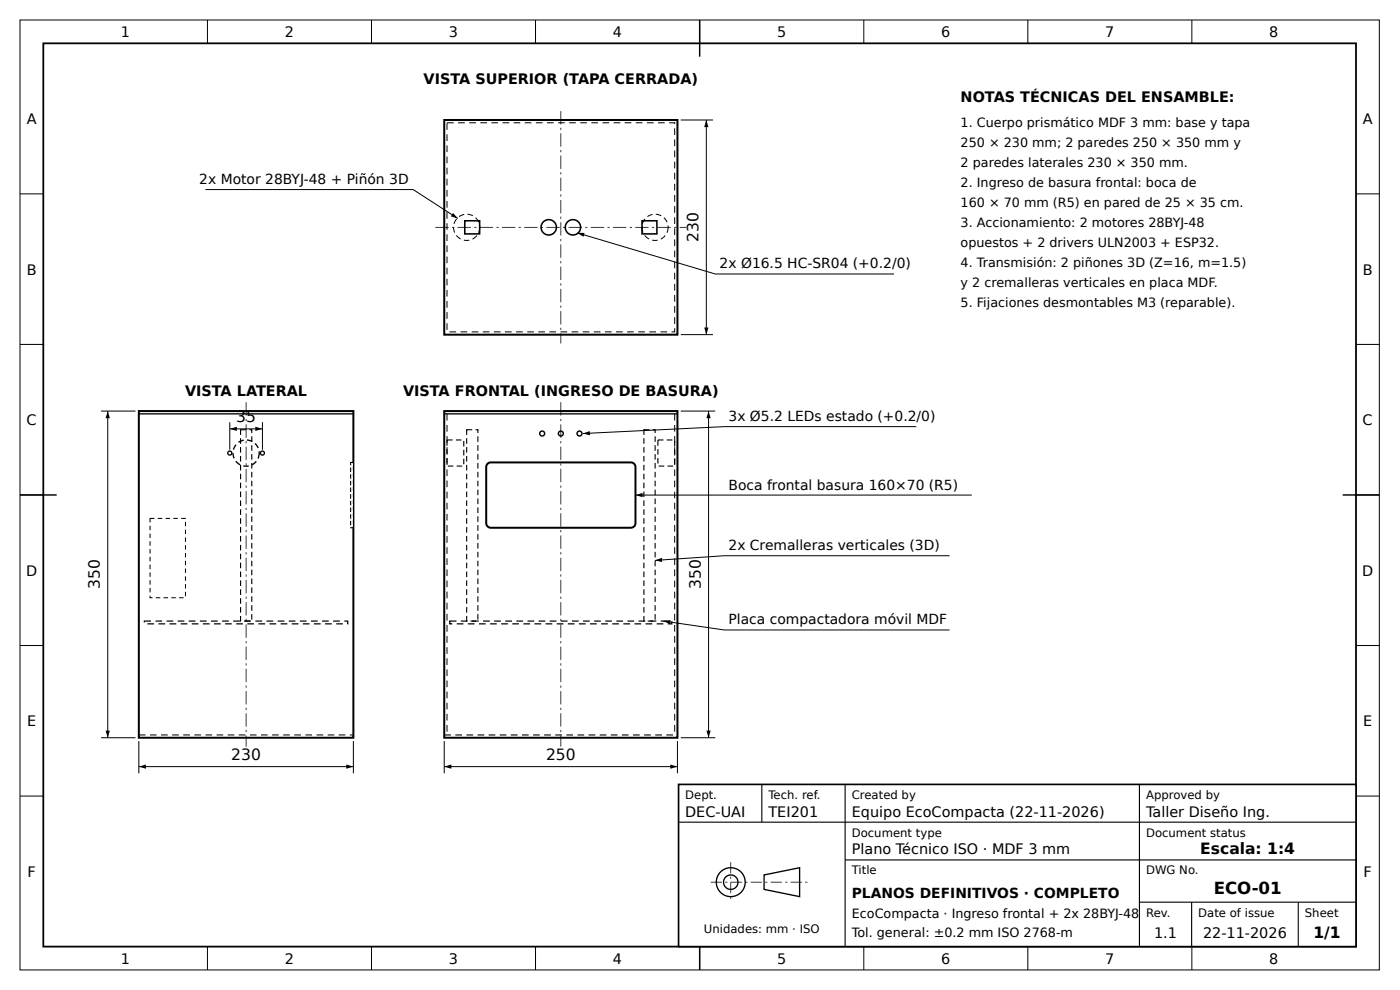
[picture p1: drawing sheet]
<svg xmlns="http://www.w3.org/2000/svg" width="420mm" height="297mm" viewBox="0 0 420 297" stroke-linecap="round" stroke-linejoin="round" font-family="sans-serif">
<g fill="none" stroke="#000" stroke-width=".3">
<path d="M6 6h408v285h-408zM62.3 6v7M111.5 6v7M160.7 6v7M210 6v7M259.3 6v7M308.5 6v7M357.7 6v7M6 58.2h7M407 58.2h7M6 103.3h7M407 103.3h7"/>
<path d="M6 148.5h7M407 148.5h7M6 193.7h7M407 193.7h7M6 238.8h7M407 238.8h7M62.3 284v7M111.5 284v7M160.7 284v7M210 284v7M259.3 284v7M308.5 284v7"/>
<path d="M357.7 284v7"/>
</g>
<path d="M13 13h394v271h-394z" fill="none" stroke="#000" stroke-width=".53"/>
<path d="M210 6v11M6 148.5h11M403 148.5h11M210 280v11" fill="none" stroke="#000" stroke-width=".43"/>
<path d="M203.7 235.3h203.3v48.7h-203.3z" fill="#fff"/>
<path d="M203.7 235.3h203.3v48.7h-203.3z" fill="none" stroke="#000" stroke-width=".5"/>
<path d="M228.7 235.3v11.4M253.7 235.3v48.7M342 235.3v48.7M203.7 246.7h203.3M253.7 258h153.3M342 270.7h65M357.7 270.7v13.3M389.7 270.7v13.3" fill="none" stroke="#000" stroke-width=".33"/>
<g fill="none" stroke="#000" stroke-width=".4">
<path d="M41.7 124.2h64.4M133.3 124.2h70M229.3 262.5l10.7-2.2v8.7l-10.7-2.2z"/>
<circle cx="219.3" cy="264.7" r="4.3"/>
<circle cx="219.3" cy="264.7" r="2.17"/>
</g>
<g fill="#000">
<path d="M212 36l.6 2.1h-1.2zM136 63.8l1.4 1.7-2.1-.6zM173.3 69.9h2.2l-.3 1.2zM211.4 98.3h1.2l-.6 2.1zM174.9 130.1l2.1-.8 .1 1.3zM212.7 123.3l.6 2.2h-1.3zM190.7 148.5l2.2-.6v1.3zM196.6 168.1l2.1-.8 .1 1.3zM199.1 186.3l2.2-.3-.1 1.3zM212 219.2h1.3l-.6 2.1zM133.3 230l2.2-.6v1.2zM201.2 229.4l2.1 .6-2.1 .6z"/>
<path d="M137.5 36.7h2v.3h-2zM140.8 36.7h2v.3h-2zM144.2 36.7h2v.3h-2zM147.5 36.7h2v.3h-2zM150.8 36.7h2v.3h-2zM154.2 36.7h2v.3h-2zM157.5 36.7h2v.3h-2zM160.8 36.7h2v.3h-2zM164.2 36.7h2v.3h-2zM167.5 36.7h2v.3h-2zM170.8 36.7h2v.3h-2zM174.2 36.7h2v.3h-2zM177.5 36.7h2v.3h-2zM180.8 36.7h2v.3h-2zM184.2 36.7h2v.3h-2zM187.5 36.7h2v.3h-2zM190.8 36.7h2v.3h-2zM194.2 36.7h2v.3h-2zM197.5 36.7h2v.3h-2zM200.8 36.7h1.8v.5h-.3l.2-.4-1.7 .2zM202.3 38.5h.3v2h-.3zM202.3 41.8h.3v2h-.3zM202.3 45.2h.3v2h-.3zM202.3 48.5h.3v2h-.3zM202.3 51.8h.3v2h-.3zM202.3 55.2h.3v2h-.3zM202.3 58.5h.3v2h-.3zM202.3 61.8h.3v2h-.3zM202.3 65.2h.3v2h-.3zM202.3 68.5h.3v2h-.3zM202.3 71.8h.3v2h-.3zM202.3 75.2h.3v2h-.3zM202.3 78.5h.3v2h-.3zM202.3 81.8h.3v2h-.3zM202.3 85.2h.3v2h-.3zM202.3 88.5h.3v2h-.3zM202.3 91.8h.3v2h-.3zM202.3 95.2h.3v2h-.3zM202.3 98.5h.3v1.2h-1v-.3l.9 .2zM198.2 99.4h2v.3h-2zM194.9 99.4h2v.3h-2zM191.6 99.4h2v.3h-2zM188.2 99.4h2v.3h-2zM184.9 99.4h2v.3h-2zM181.6 99.4h2v.3h-2zM178.2 99.4h2v.3h-2zM174.9 99.4h2v.3h-2zM171.6 99.4h2v.3h-2zM168.2 99.4h2v.3h-2zM164.9 99.4h2v.3h-2zM161.6 99.4h2v.3h-2zM158.2 99.4h2v.3h-2zM154.9 99.4h2v.3h-2zM151.6 99.4h2v.3h-2zM148.2 99.4h2v.3h-2zM144.9 99.4h2v.3h-2zM141.6 99.4h2v.3h-2zM138.2 99.4h2v.3h-2zM134.9 99.4h2v.3h-2zM134 97h.3v2h-.3zM134 93.6h.3v2h-.3zM134 90.3h.3v2h-.3zM134 87h.3v2h-.3zM134 83.6h.3v2h-.3zM134 80.3h.3v2h-.3zM134 77h.3v2h-.3zM134 73.6h.3v2h-.3zM134 70.3h.3v2h-.3zM134 67h.3v2h-.3zM134 63.6h.3v2h-.3zM134 60.3h.3v2h-.3zM134 57h.3v2h-.3zM134 53.6h.3v2h-.3zM134 50.3h.3v2h-.3zM134 47h.3v2h-.3zM134 43.6h.3v2h-.3zM134 40.3h.3v2h-.3zM134 37h.3v2h-.3zM134.2 36.7h2v.3h-2z"/>
<path d="M168.2 33.3h.2v4h-.2zM168.2 38.3h.2v.7h-.2zM168.2 40h.2v4h-.2zM168.2 45h.2v.7h-.2zM168.2 46.7h.2v4h-.2zM168.2 51.7h.2v.6h-.2zM168.2 53.3h.2v4h-.2zM168.2 58.3h.2v.7h-.2zM168.2 60h.2v4h-.2zM168.2 65h.2v.7h-.2zM168.2 66.7h.2v4h-.2zM168.2 71.7h.2v.6h-.2zM168.2 73.3h.2v4h-.2zM168.2 78.3h.2v.7h-.2zM168.2 80h.2v4h-.2zM168.2 85h.2v.7h-.2zM168.2 86.7h.2v4h-.2zM168.2 91.7h.2v.6h-.2zM168.2 93.3h.2v4h-.2zM168.2 98.3h.2v.7h-.2zM168.2 100h.2v3.1h-.2z"/>
<path d="M130.7 68.1h4v.2h-4zM135.7 68.1h.6v.2h-.6zM137.3 68.1h4v.2h-4zM142.3 68.1h.7v.2h-.7zM144 68.1h4v.2h-4zM149 68.1h.7v.2h-.7zM150.7 68.1h4v.2h-4zM155.7 68.1h.6v.2h-.6zM157.3 68.1h4v.2h-4zM162.3 68.1h.7v.2h-.7zM164 68.1h4v.2h-4zM169 68.1h.7v.2h-.7zM170.7 68.1h4v.2h-4zM175.7 68.1h.6v.2h-.6zM177.3 68.1h4v.2h-4zM182.3 68.1h.7v.2h-.7zM184 68.1h4v.2h-4zM189 68.1h.7v.2h-.7zM190.7 68.1h4v.2h-4zM195.7 68.1h.6v.2h-.6zM197.3 68.1h4v.2h-4zM202.3 68.1h.7v.2h-.7zM204 68.1h2v.2h-2z"/>
<path d="M141.7 71.6l1.3-1 .2 .2-1.3 1.1zM139.3 71.9h1.5l.1 .3h-1.7zM136.9 70.7l.2-.2 1.2 1.1-.1 .2zM136 68.1h.3l.3 1.6-.3 .1zM136.9 65.6l.3 .2-.8 1.4-.3-.1zM137.7 64.9l1.6-.7 .1 .3-1.5 .6zM140.3 64.1l1.7 .5-.2 .3-1.5-.5zM142.8 65.2l1 1.4-.2 .1-1-1.3zM143.8 67.7l.3-.1v.6l-.3 1.7-.3-.1z"/>
<path d="M198.3 71.6l1.2-1 .3 .2-1.4 1.1zM195.8 71.9h1.6v.3h-1.7zM193.4 70.7l.2-.2 1.3 1.1-.2 .2zM192.5 68.1h.3l.3 1.6-.2 .1zM193.5 65.6l.2 .2-.8 1.4-.2-.1zM194.2 64.9l1.6-.7 .1 .3-1.5 .6zM196.8 64.1l1.7 .5-.1 .3-1.6-.5zM199.4 65.2l1 1.4-.3 .1-.9-1.3zM200.3 67.7l.3-.1 .1 .6-.4 1.7-.3-.1z"/>
<path d="M134 124.2h.3v2h-.3zM134 127.5h.3v2h-.3zM134 130.8h.3v2h-.3zM134 134.2h.3v2h-.3zM134 137.5h.3v2h-.3zM134 140.8h.3v2h-.3zM134 144.2h.3v2h-.3zM134 147.5h.3v2h-.3zM134 150.8h.3v2h-.3zM134 154.2h.3v2h-.3zM134 157.5h.3v2h-.3zM134 160.8h.3v2h-.3zM134 164.2h.3v2h-.3zM134 167.5h.3v2h-.3zM134 170.8h.3v2h-.3zM134 174.2h.3v2h-.3zM134 177.5h.3v2h-.3zM134 180.8h.3v2h-.3zM134 184.2h.3v2h-.3zM134 187.5h.3v2h-.3zM134 190.8h.3v2h-.3zM134 194.2h.3v2h-.3zM134 197.5h.3v2h-.3zM134 200.8h.3v2h-.3zM134 204.2h.3v2h-.3zM134 207.5h.3v2h-.3zM134 210.8h.3v2h-.3zM134 214.2h.3v2h-.3zM134 217.5h.3v2h-.3z"/>
<path d="M136.8 131.8h1.7v.4h-1.7zM139 132.3h.4v1.7h-.4zM139 135h.4v1.6h-.4zM139 137.6h.4v1.7h-.4zM137.1 139.7h1.6v.3h-1.6zM134.4 139.7h1.7v.3h-1.7zM134 137.4h.3v1.7h-.3zM134 134.7h.3v1.7h-.3zM134 132.1h.3v1.6h-.3zM134.2 131.8h1.6v.4h-1.6z"/>
<path d="M142.7 128.8h.9v1.1h-.3v-1h.1v.2h-.7zM143.3 130.9h.3v1.7h-.3zM143.3 133.6h.3v1.6h-.3zM143.3 136.2h.3v1.7h-.3zM143.3 138.9h.3v1.7h-.3zM143.3 141.6h.3v1.6h-.3zM143.3 144.2h.3v1.7h-.3zM143.3 146.9h.3v1.7h-.3zM143.3 149.6h.3v1.6h-.3zM143.3 152.2h.3v1.7h-.3zM143.3 154.9h.3v1.7h-.3zM143.3 157.6h.3v1.6h-.3zM143.3 160.2h.3v1.7h-.3zM143.3 162.9h.3v1.7h-.3zM143.3 165.6h.3v1.6h-.3zM143.3 168.2h.3v1.7h-.3zM143.3 170.9h.3v1.7h-.3zM143.3 173.6h.3v1.6h-.3zM143.3 176.2h.3v1.7h-.3zM143.3 178.9h.3v1.7h-.3zM143.3 181.6h.3v1.6h-.3zM143.3 184.2h.3v1.7h-.3zM141.2 186.2h1.7v.3h-1.7zM139.9 184.8h.3v1.7h-.3zM139.9 182.1h.3v1.7h-.3zM139.9 179.5h.3v1.6h-.3zM139.9 176.8h.3v1.7h-.3zM139.9 174.1h.3v1.7h-.3zM139.9 171.5h.3v1.6h-.3zM139.9 168.8h.3v1.7h-.3zM139.9 166.1h.3v1.7h-.3zM139.9 163.5h.3v1.6h-.3zM139.9 160.8h.3v1.7h-.3zM139.9 158.1h.3v1.7h-.3zM139.9 155.5h.3v1.6h-.3zM139.9 152.8h.3v1.7h-.3zM139.9 150.1h.3v1.7h-.3zM139.9 147.5h.3v1.6h-.3zM139.9 144.8h.3v1.7h-.3zM139.9 142.1h.3v1.7h-.3zM139.9 139.5h.3v1.6h-.3zM139.9 136.8h.3v1.7h-.3zM139.9 134.1h.3v1.7h-.3zM139.9 131.5h.3v1.6h-.3zM139.9 128.8h1.8v.3h-1.6v-.2h.1v1.6h-.3z"/>
<path d="M168.2 120.7h.2v4h-.2zM168.2 125.7h.2v.6h-.2zM168.2 127.3h.2v4h-.2zM168.2 132.3h.2v.7h-.2zM168.2 134h.2v4h-.2zM168.2 139h.2v.7h-.2zM168.2 140.7h.2v4h-.2zM168.2 145.7h.2v.6h-.2zM168.2 147.3h.2v4h-.2zM168.2 152.3h.2v.7h-.2zM168.2 154h.2v4h-.2zM168.2 159h.2v.7h-.2zM168.2 160.7h.2v4h-.2zM168.2 165.7h.2v.6h-.2zM168.2 167.3h.2v4h-.2zM168.2 172.3h.2v.7h-.2zM168.2 174h.2v4h-.2zM168.2 179h.2v.7h-.2zM168.2 180.7h.2v4h-.2zM168.2 185.7h.2v.6h-.2zM168.2 187.3h.2v4h-.2zM168.2 192.3h.2v.7h-.2zM168.2 194h.2v4h-.2zM168.2 199h.2v.7h-.2zM168.2 200.7h.2v4h-.2zM168.2 205.7h.2v.6h-.2zM168.2 207.3h.2v4h-.2zM168.2 212.3h.2v.7h-.2zM168.2 214h.2v4h-.2zM168.2 219h.2v.7h-.2zM168.2 220.7h.2v3.3h-.2z"/>
<path d="M195.9 128.8h.9v1.1h-.3v-1h.1v.2h-.7zM196.5 130.9h.3v1.7h-.3zM196.5 133.6h.3v1.6h-.3zM196.5 136.2h.3v1.7h-.3zM196.5 138.9h.3v1.7h-.3zM196.5 141.6h.3v1.6h-.3zM196.5 144.2h.3v1.7h-.3zM196.5 146.9h.3v1.7h-.3zM196.5 149.6h.3v1.6h-.3zM196.5 152.2h.3v1.7h-.3zM196.5 154.9h.3v1.7h-.3zM196.5 157.6h.3v1.6h-.3zM196.5 160.2h.3v1.7h-.3zM196.5 162.9h.3v1.7h-.3zM196.5 165.6h.3v1.6h-.3zM196.5 168.2h.3v1.7h-.3zM196.5 170.9h.3v1.7h-.3zM196.5 173.6h.3v1.6h-.3zM196.5 176.2h.3v1.7h-.3zM196.5 178.9h.3v1.7h-.3zM196.5 181.6h.3v1.6h-.3zM196.5 184.2h.3v1.7h-.3zM194.4 186.2h1.7v.3h-1.7zM193.1 184.8h.3v1.7h-.3zM193.1 182.1h.3v1.7h-.3zM193.1 179.5h.3v1.6h-.3zM193.1 176.8h.3v1.7h-.3zM193.1 174.1h.3v1.7h-.3zM193.1 171.5h.3v1.6h-.3zM193.1 168.8h.3v1.7h-.3zM193.1 166.1h.3v1.7h-.3zM193.1 163.5h.3v1.6h-.3zM193.1 160.8h.3v1.7h-.3zM193.1 158.1h.3v1.7h-.3zM193.1 155.5h.3v1.6h-.3zM193.1 152.8h.3v1.7h-.3zM193.1 150.1h.3v1.7h-.3zM193.1 147.5h.3v1.6h-.3zM193.1 144.8h.3v1.7h-.3zM193.1 142.1h.3v1.7h-.3zM193.1 139.5h.3v1.6h-.3zM193.1 136.8h.3v1.7h-.3zM193.1 134.1h.3v1.7h-.3zM193.1 131.5h.3v1.6h-.3zM193.1 128.8h1.8v.3h-1.6v-.2h.1v1.6h-.3z"/>
<path d="M200.1 131.8h1.7v.4h-1.7zM202.3 132.3h.4v1.7h-.4zM202.3 135h.4v1.6h-.4zM202.3 137.6h.4v1.7h-.4zM200.4 139.7h1.6v.3h-1.6zM197.7 139.7h1.7v.3h-1.7zM197.3 137.4h.3v1.7h-.3zM197.3 134.7h.3v1.7h-.3zM197.3 132.1h.3v1.6h-.3zM197.5 131.8h1.6v.4h-1.6z"/>
<path d="M202.3 124.2h.3v2h-.3zM202.3 127.5h.3v2h-.3zM202.3 130.8h.3v2h-.3zM202.3 134.2h.3v2h-.3zM202.3 137.5h.3v2h-.3zM202.3 140.8h.3v2h-.3zM202.3 144.2h.3v2h-.3zM202.3 147.5h.3v2h-.3zM202.3 150.8h.3v2h-.3zM202.3 154.2h.3v2h-.3zM202.3 157.5h.3v2h-.3zM202.3 160.8h.3v2h-.3zM202.3 164.2h.3v2h-.3zM202.3 167.5h.3v2h-.3zM202.3 170.8h.3v2h-.3zM202.3 174.2h.3v2h-.3zM202.3 177.5h.3v2h-.3zM202.3 180.8h.3v2h-.3zM202.3 184.2h.3v2h-.3zM202.3 187.5h.3v2h-.3zM202.3 190.8h.3v2h-.3zM202.3 194.2h.3v2h-.3zM202.3 197.5h.3v2h-.3zM202.3 200.8h.3v2h-.3zM202.3 204.2h.3v2h-.3zM202.3 207.5h.3v2h-.3zM202.3 210.8h.3v2h-.3zM202.3 214.2h.3v2h-.3zM202.3 217.5h.3v2h-.3z"/>
<path d="M138.3 186.1h2v.4h-2zM141.7 186.1h2v.4h-2zM145 186.1h2v.4h-2zM148.3 186.1h2v.4h-2zM151.7 186.1h2v.4h-2zM155 186.1h2v.4h-2zM158.3 186.1h2v.4h-2zM161.7 186.1h2v.4h-2zM165 186.1h2v.4h-2zM168.3 186.1h2v.4h-2zM171.7 186.1h2v.4h-2zM175 186.1h2v.4h-2zM178.3 186.1h2v.4h-2zM181.7 186.1h2v.4h-2zM185 186.1h2v.4h-2zM188.3 186.1h2v.4h-2zM191.7 186.1h2v.4h-2zM195 186.1h2v.4h-2zM198.3 186.1h2v.4h-2zM200.4 187h1.2v.2h-.2v-.8h.4v.9h-1.4zM197.1 187h2v.3h-2zM193.8 187h2v.3h-2zM190.4 187h2v.3h-2zM187.1 187h2v.3h-2zM183.8 187h2v.3h-2zM180.4 187h2v.3h-2zM177.1 187h2v.3h-2zM173.8 187h2v.3h-2zM170.4 187h2v.3h-2zM167.1 187h2v.3h-2zM163.8 187h2v.3h-2zM160.4 187h2v.3h-2zM157.1 187h2v.3h-2zM153.8 187h2v.3h-2zM150.4 187h2v.3h-2zM147.1 187h2v.3h-2zM143.8 187h2v.3h-2zM140.4 187h2v.3h-2zM137.1 187h2v.3h-2zM134.8 186.1h2.2v.4h-2v-.2h.2v.9h-.2v-.2h.8v.3h-1z"/>
<path d="M41.7 220.3h2v.3h-2zM45 220.3h2v.3h-2zM48.3 220.3h2v.3h-2zM51.7 220.3h2v.3h-2zM55 220.3h2v.3h-2zM58.3 220.3h2v.3h-2zM61.7 220.3h2v.3h-2zM65 220.3h2v.3h-2zM68.3 220.3h2v.3h-2zM71.7 220.3h2v.3h-2zM75 220.3h2v.3h-2zM78.3 220.3h2v.3h-2zM81.7 220.3h2v.3h-2zM85 220.3h2v.3h-2zM88.3 220.3h2v.3h-2zM91.7 220.3h2v.3h-2zM95 220.3h2v.3h-2zM98.3 220.3h2v.3h-2zM101.7 220.3h2v.3h-2zM105 220.3h1.1v.3h-1.1z"/>
<path d="M133.3 220.3h2v.4h-2zM136.7 220.3h2v.4h-2zM140 220.3h2v.4h-2zM143.3 220.3h2v.4h-2zM146.7 220.3h2v.4h-2zM150 220.3h2v.4h-2zM153.3 220.3h2v.4h-2zM156.7 220.3h2v.4h-2zM160 220.3h2v.4h-2zM163.3 220.3h2v.4h-2zM166.7 220.3h2v.4h-2zM170 220.3h2v.4h-2zM173.3 220.3h2v.4h-2zM176.7 220.3h2v.4h-2zM180 220.3h2v.4h-2zM183.3 220.3h2v.4h-2zM186.7 220.3h2v.4h-2zM190 220.3h2v.4h-2zM193.3 220.3h2v.4h-2zM196.7 220.3h2v.4h-2zM200 220.3h2v.4h-2z"/>
<path d="M219.2 258.7h.2v3.3h-.2zM219.2 263h.2v.7h-.2zM219.2 264.7h.2v3.3h-.2zM219.2 269h.2v.7h-.2z"/>
<path d="M213.3 264.5h3.4v.3h-3.4zM217.7 264.5h.6v.3h-.6zM219.3 264.5h3.4v.3h-3.4zM223.7 264.5h.6v.3h-.6zM225.3 264.5h3.4v.3h-3.4zM229.7 264.5h.6v.3h-.6zM231.3 264.5h3.4v.3h-3.4zM235.7 264.5h.6v.3h-.6zM237.3 264.5h3.4v.3h-3.4zM241.7 264.5h.6v.3h-.6z"/>
</g>
<path d="M133.3 36h70v64.4h-70zM41.7 123.3h64.4v98h-64.4zM133.3 123.3h70v98h-70zM146.3 139.1l1-.4h42a1.4 1.4 0 0 1 1.4 1.4v16.8a1.4 1.4 0 0 1-1.4 1.4h-42a1.4 1.4 0 0 1-1.4-1.4v-16.8z" fill="none" stroke="#000" stroke-width=".6"/>
<g fill="none" stroke="#000" stroke-width=".47">
<path d="M139.5 66.2h4.5v4h-4.5zM192.7 66.2h4.5v4h-4.5z"/>
<circle cx="164.7" cy="68.2" r="2.3"/>
<circle cx="172" cy="68.2" r="2.3"/>
</g>
<g fill="none" stroke="#000" stroke-width=".3">
<path d="M204.3 36h9.7M212 36v64.4M61.7 56.9h62.3l13.4 8.6M173.3 69.9l41.4 12.3h53.6M204.3 100.4h9.7M204.3 123.3h10.4M212.7 123.3v98M275 128h-57.7l-42.4 2.1M190.7 148.5h101M285 166.7h-67.7l-20.7 1.4M199.1 186.3l18.2 2.7h67.7M133.3 222.3v9.7"/>
<path d="M133.3 230h70M203.3 222.3v9.7M204.3 221.3h10.4"/>
</g>
<g fill="none" stroke="#000" stroke-width=".43">
<circle cx="162.7" cy="130.1" r=".73"/>
<circle cx="168.3" cy="130.1" r=".73"/>
<circle cx="173.9" cy="130.1" r=".73"/>
</g>
<path d="M105.2 138.7h.9v19.6h-.9z" fill="#fff"/>
<g fill="#000">
<path d="M32.3 123.3l.7 2.2h-1.3zM69 128.7l2.1-.7v1.3zM76.6 128l2.2 .7-2.2 .6zM31.7 219.2h1.3l-.7 2.1zM41.7 230l2.1-.6v1.2zM103.9 229.4l2.2 .6-2.2 .6z"/>
<path d="M73.8 120.7h.2v4h-.2zM73.8 125.7h.2v.6h-.2zM73.8 127.3h.2v4h-.2zM73.8 132.3h.2v.7h-.2zM73.8 134h.2v4h-.2zM73.8 139h.2v.7h-.2zM73.8 140.7h.2v4h-.2zM73.8 145.7h.2v.6h-.2zM73.8 147.3h.2v4h-.2zM73.8 152.3h.2v.7h-.2zM73.8 154h.2v4h-.2zM73.8 159h.2v.7h-.2zM73.8 160.7h.2v4h-.2zM73.8 165.7h.2v.6h-.2zM73.8 167.3h.2v4h-.2zM73.8 172.3h.2v.7h-.2zM73.8 174h.2v4h-.2zM73.8 179h.2v.7h-.2zM73.8 180.7h.2v4h-.2zM73.8 185.7h.2v.6h-.2zM73.8 187.3h.2v4h-.2zM73.8 192.3h.2v.7h-.2zM73.8 194h.2v4h-.2zM73.8 199h.2v.7h-.2zM73.8 200.7h.2v4h-.2zM73.8 205.7h.2v.6h-.2zM73.8 207.3h.2v4h-.2zM73.8 212.3h.2v.7h-.2zM73.8 214h.2v4h-.2zM73.8 219h.2v.7h-.2zM73.8 220.7h.2v3.3h-.2z"/>
<path d="M74.9 128.8h.8v1.1h-.3v-1h.2v.2h-.7zM75.4 130.9h.3v1.7h-.3zM75.4 133.6h.3v1.6h-.3zM75.4 136.2h.3v1.7h-.3zM75.4 138.9h.3v1.7h-.3zM75.4 141.6h.3v1.6h-.3zM75.4 144.2h.3v1.7h-.3zM75.4 146.9h.3v1.7h-.3zM75.4 149.6h.3v1.6h-.3zM75.4 152.2h.3v1.7h-.3zM75.4 154.9h.3v1.7h-.3zM75.4 157.6h.3v1.6h-.3zM75.4 160.2h.3v1.7h-.3zM75.4 162.9h.3v1.7h-.3zM75.4 165.6h.3v1.6h-.3zM75.4 168.2h.3v1.7h-.3zM75.4 170.9h.3v1.7h-.3zM75.4 173.6h.3v1.6h-.3zM75.4 176.2h.3v1.7h-.3zM75.4 178.9h.3v1.7h-.3zM75.4 181.6h.3v1.6h-.3zM75.4 184.2h.3v1.7h-.3zM73.3 186.2h1.7v.3h-1.7zM72 184.8h.4l-.1 1.7h-.3zM72 182.1h.4v1.7h-.4zM72 179.5h.4v1.6h-.4zM72 176.8h.4v1.7h-.4zM72 174.1h.4v1.7h-.4zM72 171.5h.4v1.6h-.4zM72 168.8h.4v1.7h-.4zM72 166.1h.4v1.7h-.4zM72 163.5h.4v1.6h-.4zM72 160.8h.4v1.7h-.4zM72 158.1h.4v1.7h-.4zM72 155.5h.4v1.6h-.4zM72 152.8h.4v1.7h-.4zM72 150.1h.4v1.7h-.4zM72 147.5h.4v1.6h-.4zM72 144.8h.4v1.7h-.4zM72 142.1h.4v1.7h-.4zM72 139.5h.4v1.6h-.4zM72 136.8h.4v1.7h-.4zM72 134.1h.4v1.7h-.4zM72 131.5h.4v1.6h-.4zM72 128.8h1.9v.3h-1.7v-.2h.2v1.6h-.4z"/>
<path d="M75.5 139.3l1.3-1 .3 .2-1.4 1.1zM73.1 139.6h1.5l.1 .4h-1.7zM70.6 138.5l.3-.3 1.3 1.1-.2 .3zM69.7 135.9h.4l.3 1.5-.3 .2zM70.7 133.3l.3 .2-.7 1.5-.4-.2zM71.5 132.6l1.6-.7 .1 .4-1.5 .6zM74.1 131.8l1.7 .5-.2 .3-1.5-.4zM76.7 132.9l1 1.4-.4 .2-.9-1.3zM77.6 135.4h.4v.3l-.4 1.9-.3-.1z"/>
<path d="M105.9 139.9h.3v1.3h-.3zM105.9 141.9h.3v1.3h-.3zM105.9 143.9h.3v1.3h-.3zM105.9 145.9h.3v1.3h-.3zM105.9 147.9h.3v1.3h-.3zM105.9 149.9h.3v1.3h-.3zM105.9 151.9h.3v1.3h-.3zM105.9 153.9h.3v1.3h-.3zM105.9 155.9h.3v1.3h-.3zM105.1 158.3l1-.1v.1h-.2v-.4h.3v.6h-1.1zM105.1 156.3h.3v1.3h-.3zM105.1 154.3h.3v1.3h-.3zM105.1 152.3h.3v1.3h-.3zM105.1 150.3h.3v1.3h-.3zM105.1 148.3h.3v1.3h-.3zM105.1 146.3h.3v1.3h-.3zM105.1 144.3h.3v1.3h-.3zM105.1 142.3h.3v1.3h-.3zM105.1 140.3h.3v1.3h-.3zM105.1 138.6h1.1v.6h-.3v-.5h.2v.2h-.9v-.2h.2v.9h-.3z"/>
<path d="M47.4 155.4h1.3v.3h-1.3zM49.7 155.4h1.3v.3h-1.3zM52 155.4h1.4v.3h-1.4zM54.4 155.4h1.4v.2l-1.4 .1zM55.5 156.6h.3v1.3h-.3zM55.5 158.9h.3v1.3h-.3zM55.5 161.2h.3v1.4h-.3zM55.5 163.6h.3v1.3h-.3zM55.5 165.9h.3v1.3h-.3zM55.5 168.2h.3v1.4h-.3zM55.5 170.6h.3v1.3h-.3zM55.5 172.9h.3v1.3h-.3zM55.5 175.2h.3v1.4h-.3zM55.5 177.6h.3v1.3h-.3zM53.8 179.2h1.3v.3h-1.3zM51.4 179.2h1.4v.3h-1.4zM49.1 179.2h1.3v.3h-1.3zM46.8 179.2h1.3v.3h-1.3zM44.9 178.7h.3l-.2 .6 .8-.1v.3h-.9zM44.9 176.4h.3v1.3h-.3zM44.9 174.1h.3v1.3h-.3zM44.9 171.7h.3v1.4h-.3zM44.9 169.4h.3v1.3h-.3zM44.9 167.1h.3v1.3h-.3zM44.9 164.7h.3v1.4h-.3zM44.9 162.4h.3v1.3h-.3zM44.9 160.1h.3v1.3h-.3zM44.9 157.7h.3v1.4h-.3zM44.9 155.4h1.5v.3l-1.4-.2 .2 1.2h-.3z"/>
<path d="M46.7 186.1h2v.4h-2zM50 186.1h2v.4h-2zM53.3 186.1h2v.4h-2zM56.7 186.1h2v.4h-2zM60 186.1h2v.4h-2zM63.3 186.1h2v.4h-2zM66.7 186.1h2v.4h-2zM70 186.1h2v.4h-2zM73.3 186.1h2v.4h-2zM76.7 186.1h2v.4h-2zM80 186.1h2v.4h-2zM83.3 186.1h2v.4h-2zM86.7 186.1h2v.4h-2zM90 186.1h2v.4h-2zM93.3 186.1h2v.4h-2zM96.7 186.1h2v.4h-2zM100 186.1h2v.4h-2zM103.3 186.1h1.3v1.2h-.4l.2-.3-.2 .2v-.9h.2v.2h-1.1zM100.9 187h2v.3h-2zM97.6 187h2v.3h-2zM94.2 187h2v.3h-2zM90.9 187h2v.3h-2zM87.6 187h2v.3h-2zM84.2 187h2v.3h-2zM80.9 187h2v.3h-2zM77.6 187h2v.3h-2zM74.2 187h2v.3h-2zM70.9 187h2v.3h-2zM67.6 187h2v.3h-2zM64.2 187h2v.3h-2zM60.9 187h2v.3h-2zM57.6 187h2v.3h-2zM54.2 187h2v.3h-2zM50.9 187h2v.3h-2zM47.6 187h2v.3h-2zM44.2 187h2v.3h-2zM43.2 186.1h2.1v.4h-2v-.2h.2v.4h-.3z"/>
</g>
<g fill="none" stroke="#000" stroke-width=".4">
<circle cx="69" cy="135.9" r=".6"/>
<circle cx="78.8" cy="135.9" r=".6"/>
</g>
<path d="M30.3 123.3h10.4M32.3 123.3v98M69 126.7v8.2M69 128.7h9.8M78.8 126.7v8.2M30.3 221.3h10.4M41.7 222.3v9.7M41.7 230h64.4M106.1 222.3v9.7" fill="none" stroke="#000" stroke-width=".3"/>
<text font-size="5" x="364.3" y="268.3">ECO-01</text>
<g font-size="4.7">
<text x="209.7" y="72.7" transform="rotate(-90 209.7 72.7)">230</text>
<text x="70.9" y="126.7">35</text>
<text x="30" y="176.8" transform="rotate(-90 30 176.8)">350</text>
<text x="210.3" y="176.8" transform="rotate(-90 210.3 176.8)">350</text>
<text x="69.4" y="228">230</text>
<text x="163.9" y="228">250</text>
<text x="360.3" y="256.3">Escala: 1:4</text>
<text x="394.2" y="281.3">1/1</text>
</g>
<g font-size="4.3">
<text x="36.3" y="11">1</text>
<text x="85.5" y="11">2</text>
<text x="134.8" y="11">3</text>
<text x="184" y="11">4</text>
<text x="233.2" y="11">5</text>
<text x="282.5" y="11">6</text>
<text x="331.7" y="11">7</text>
<text x="381" y="11">8</text>
<text x="127.1" y="25.3">VISTA SUPERIOR (TAPA CERRADA)</text>
<text x="288.3" y="30.7">NOTAS TÉCNICAS DEL ENSAMBLE:</text>
<text x="8" y="37.3">A</text>
<text x="409" y="37.3">A</text>
<text x="8" y="82.4">B</text>
<text x="409" y="82.4">B</text>
<text x="55.5" y="118.7">VISTA LATERAL</text>
<text x="121" y="118.7">VISTA FRONTAL (INGRESO DE BASURA)</text>
<text x="8" y="127.6">C</text>
<text x="409" y="127.6">C</text>
<text x="7.8" y="172.7">D</text>
<text x="408.8" y="172.7">D</text>
<text x="8.1" y="217.9">E</text>
<text x="409.1" y="217.9">E</text>
<text x="205.7" y="245">DEC-UAI</text>
<text x="230.7" y="245">TEI201</text>
<text x="255.7" y="245">Equipo EcoCompacta (22-11-2026)</text>
<text x="344" y="245">Taller Diseño Ing.</text>
<text x="255.7" y="256.3">Plano Técnico ISO · MDF 3 mm</text>
<text x="8.3" y="263.1">F</text>
<text x="409.2" y="263.1">F</text>
<text x="346.4" y="281.3">1.1</text>
<text x="361.1" y="281.3">22-11-2026</text>
<text x="36.3" y="289.3">1</text>
<text x="85.5" y="289.3">2</text>
<text x="134.8" y="289.3">3</text>
<text x="184" y="289.3">4</text>
<text x="233.2" y="289.3">5</text>
<text x="282.5" y="289.3">6</text>
<text x="331.7" y="289.3">7</text>
<text x="381" y="289.3">8</text>
</g>
<g font-size="4.2">
<text x="59.8" y="55.2">2x Motor 28BYJ-48 + Piñón 3D</text>
<text x="216" y="80.5">2x Ø16.5 HC-SR04 (+0.2/0)</text>
<text x="218.7" y="126.3">3x Ø5.2 LEDs estado (+0.2/0)</text>
<text x="218.7" y="146.9">Boca frontal basura 160×70 (R5)</text>
<text x="218.7" y="165.1">2x Cremalleras verticales (3D)</text>
<text x="218.7" y="187.3">Placa compactadora móvil MDF</text>
<text x="255.7" y="269.3">PLANOS DEFINITIVOS · COMPLETO</text>
</g>
<g font-size="3.8">
<text x="288.3" y="38">1. Cuerpo prismático MDF 3 mm: base y tapa</text>
<text x="288.3" y="44">250 × 230 mm; 2 paredes 250 × 350 mm y</text>
<text x="288.3" y="50">2 paredes laterales 230 × 350 mm.</text>
<text x="288.3" y="56">2. Ingreso de basura frontal: boca de</text>
<text x="288.3" y="62">160 × 70 mm (R5) en pared de 25 × 35 cm.</text>
<text x="288.3" y="68">3. Accionamiento: 2 motores 28BYJ-48</text>
<text x="288.3" y="74">opuestos + 2 drivers ULN2003 + ESP32.</text>
<text x="288.3" y="80">4. Transmisión: 2 piñones 3D (Z=16, m=1.5)</text>
<text x="288.3" y="86">y 2 cremalleras verticales en placa MDF.</text>
<text x="288.3" y="92">5. Fijaciones desmontables M3 (reparable).</text>
<text x="255.7" y="275.3">EcoCompacta · Ingreso frontal + 2x 28BYJ-48</text>
<text x="255.7" y="281">Tol. general: ±0.2 mm ISO 2768-m</text>
</g>
<g font-size="3.5">
<text x="205.7" y="239.7">Dept.</text>
<text x="230.7" y="239.7">Tech. ref.</text>
<text x="255.7" y="239.7">Created by</text>
<text x="344" y="239.7">Approved by</text>
<text x="255.7" y="251">Document type</text>
<text x="344" y="251">Document status</text>
<text x="255.7" y="262.3">Title</text>
<text x="344" y="262.3">DWG No.</text>
<text x="344" y="275">Rev.</text>
<text x="359.7" y="275">Date of issue</text>
<text x="391.7" y="275">Sheet</text>
<text x="211.3" y="280">Unidades: mm · ISO</text>
</g>
</svg>
